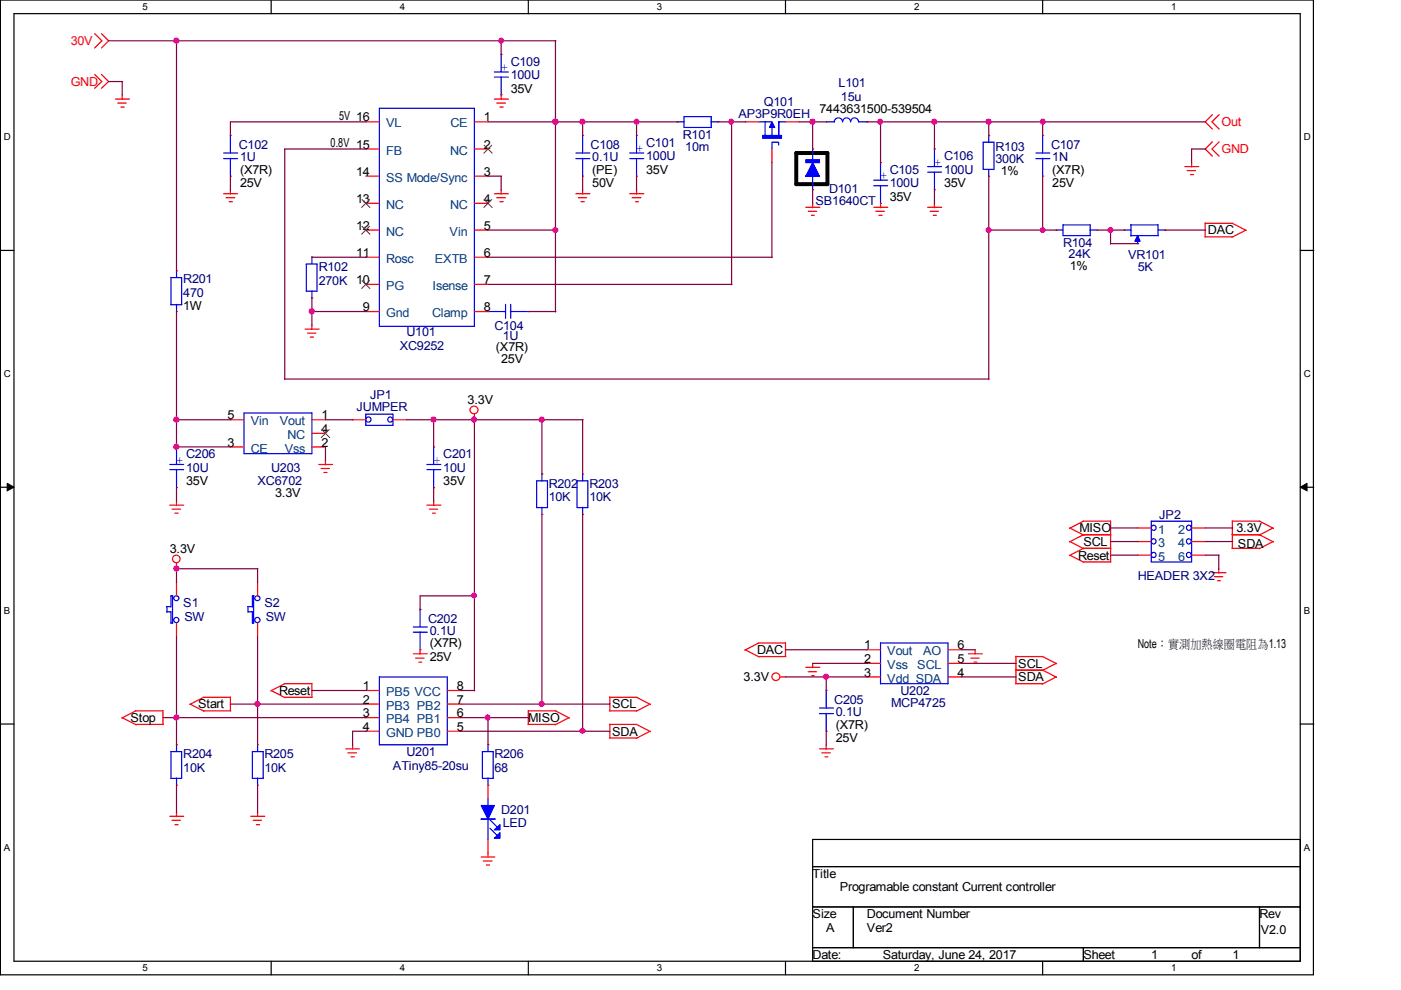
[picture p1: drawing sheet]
<svg xmlns="http://www.w3.org/2000/svg" width="297mm" height="210mm" viewBox="0 0 297 210" stroke-linecap="round" stroke-linejoin="round" font-family="sans-serif">
<path d="M.1 0h278.4v206.7h-278.4zM3 2.9h272.7v200.9h-272.7z" fill="none" stroke="#000" stroke-width=".25"/>
<g fill="#fff">
<path d="M30.2 .4h1v2.2h-1z"/>
<path d="M30.2 204.1h1v2.2h-1z"/>
</g>
<path d="M57.5 0v2.9M57.5 203.8v2.9" fill="none" stroke="#000" stroke-width=".25"/>
<g fill="#fff">
<path d="M84.8 .4h1v2.2h-1z"/>
<path d="M84.8 204.1h1v2.2h-1z"/>
</g>
<path d="M112 0v2.9M112 203.8v2.9" fill="none" stroke="#000" stroke-width=".25"/>
<g fill="#fff">
<path d="M139.3 .4h1v2.2h-1z"/>
<path d="M139.3 204.1h1v2.2h-1z"/>
</g>
<path d="M166.5 0v2.9M166.5 203.8v2.9" fill="none" stroke="#000" stroke-width=".25"/>
<g fill="#fff">
<path d="M193.8 .4h1v2.2h-1z"/>
<path d="M193.8 204.1h1v2.2h-1z"/>
</g>
<path d="M221.1 0v2.9M221.1 203.8v2.9" fill="none" stroke="#000" stroke-width=".25"/>
<g fill="#fff">
<path d="M248.3 .4h1v2.2h-1z"/>
<path d="M248.3 204.1h1v2.2h-1z"/>
<path d="M.8 28h1.4v2.2h-1.4z"/>
<path d="M276.4 28h1.4v2.2h-1.4z"/>
<path d="M.8 78.2h1.4v2.2h-1.4z"/>
<path d="M276.4 78.2h1.4v2.2h-1.4z"/>
</g>
<path d="M.1 53.1h2.9M275.7 53.1h2.9" fill="none" stroke="#000" stroke-width=".25"/>
<g fill="#fff">
<path d="M.8 128.4h1.3v2.2h-1.3z"/>
<path d="M276.4 128.4h1.3v2.2h-1.3z"/>
</g>
<path d="M.1 103.3h2.9M275.7 103.3h2.9" fill="none" stroke="#000" stroke-width=".25"/>
<path d="M1.5 102.5l1.5 .8-1.5 .8zM275.7 103.3l1.4-.8v1.6z" fill="#000" stroke="#000" stroke-width=".21"/>
<g fill="#fff">
<path d="M.8 178.6h1.2v2.2h-1.2z"/>
<path d="M276.4 178.6h1.2v2.2h-1.2z"/>
</g>
<path d="M.1 153.5h2.9M275.7 153.5h2.9M172.3 178h103.4v25.8h-103.4zM172.3 183.7h103.4M172.3 192.3h103.4M180.9 192.3v8.6M267 192.3v8.6M172.3 200.9h103.4M229.7 200.9v2.9" fill="none" stroke="#000" stroke-width=".25"/>
<path d="M168.8 32.4h6.6v6.6h-6.6z" fill="none" stroke="#000" stroke-width=".85"/>
<g fill="none" stroke="#f00" stroke-width=".25">
<path d="M20.1 7.1l1.5 1.6-1.5 1.5M20.1 15.8l1.5 1.5-1.5 1.4M21.5 7.1l1.5 1.6-1.5 1.5M21.5 15.8l1.5 1.5-1.5 1.4M106.3 11.5h.1M24.5 21h2.9M25 21.9h1.8M25.7 22.7h.6M25.9 20.1v1M48.9 37.4h.1M48.9 28.7h.1M77.6 25.8h2.8"/>
<path d="M77.6 31.6h2.8M77.6 37.4h2.8M100.6 25.8h2.9M100.6 31.6h2.9M100.6 37.4h2.9M104.8 21h3M105.3 21.9h1.9M106 22.7h.7M106.3 20.1h.1M106.3 20.1v1M123.5 37.4h.1M123.5 28.7h.1"/>
<path d="M135 28.7h.1M135 37.4h.1M143.6 25.8h.1M152.2 25.8h.1M158 25.8h2.9M163.7 31.6v2.9M166.5 25.8h2.9M172.3 31.6h.1M175.2 25.8h.1M183.8 25.8h.1M186.7 34.5h.1M198.1 31.6h.1"/>
<path d="M209.6 28.7h.1M209.6 37.4h.1M221.1 37.4h.1M221.1 28.7h.1M251.2 35.3h3M251.7 36.2h1.8M252.4 37h.7M252.6 34.5v.9M257 24.3l-1.5 1.5 1.5 1.6M257 30.1l-1.5 1.5 1.5 1.5M258.5 24.3l-1.5 1.5 1.5 1.6M258.5 30.1l-1.5 1.5 1.5 1.5"/>
<path d="M37.4 57.4h.1M47.4 41.1h3M47.9 41.9h1.9M48.6 42.8h.7M48.9 40.2v1M66.1 54.5h.1M77.6 43.1h2.8M77.6 48.8h2.8M77.6 54.5h2.8M100.6 43.1h2.9M100.6 48.8h2.9M100.6 54.5h2.9"/>
<path d="M104.8 41.1h3M105.3 41.9h1.9M106 42.8h.7M106.3 40.2v1M122.1 41.1h3M122.6 41.9h1.8M123.2 42.8h.7M123.5 40.2v1M133.5 41.1h3M134 41.9h1.9M134.7 42.8h.7M135 40.2v1"/>
<path d="M170.9 44h2.9M171.4 44.8h1.7M172 45.6h.6M172.3 40.2h.1M172.3 43.1v.9M185.3 44h2.9M185.7 44.8h1.8M186.4 45.6h.6M186.7 43.1h.1M186.7 43.1v.9M196.7 44h2.9M197.2 44.8h1.8"/>
<path d="M197.9 45.6h.6M198.1 40.2h.1M198.1 43.1v.9M223.9 48.8h.1M232.6 48.8h.1M238.3 48.8h.1M241.2 51.7h.1M247 48.8h.1M255.4 50.2h5.9M255.5 47.3h5.9M255.5 47.3v2.9M261.3 47.3l2.9 1.6"/>
<path d="M264.2 48.8l-3 1.5M37.4 66.1h.1M64.7 69.8h2.9M65.2 70.6h1.8M65.8 71.5h.7M66.1 63.2h.1M66.1 68.9v1M77.6 60.3h2.8M77.6 66.1h2.8M100.6 60.3h2.9M100.6 66.1h2.9M103.5 66.1h.1"/>
<path d="M112 66.1h.1M37.4 94.8h.1M48.9 89h2.8M48.9 94.8h2.8M66.1 89h2.9M66.1 94.8h2.9M66.1 91.9h2.9M67.6 98.5h2.9M68.1 99.3h1.7M69 97.6v1M74.8 89h2.8M83.3 89h2.9"/>
<path d="M91.9 94.8h.1M100.6 87.8v1.3M36 107.1h2.9M36.5 108h1.8M37.1 108.8h.7M37.4 103.4h.1M37.4 106.2v1M37.4 119.4v1.3M68.7 100.2h.6M90.5 107.1h3M91 108h1.8M91.7 108.8h.6"/>
<path d="M91.9 103.4h.1M91.9 106.2v1M114.9 109.1h.1M114.9 100.5h.1M123.5 109.1h.1M123.5 100.5h.1M226.8 111.9l3 1.6M226.8 117.7l3 1.5M226.8 114.8l3 1.5M229.6 110.5h5.9M229.6 113.4h5.9M229.6 116.3h5.9"/>
<path d="M229.7 110.5l-3 1.5M229.7 116.3l-3 1.5M229.7 119.1h5.8M229.7 113.4l-3 1.5M235.5 110.4v8.7M241.2 111.9h2.9M241.2 114.8h2.9M241.2 117.7h2.9M252.6 111.9h2.9M252.6 114.8h2.9M252.6 117.7h2.9M261.2 113.4h5.9"/>
<path d="M261.2 116.3h5.8M261.3 110.5h5.8M261.3 110.4v5.9M267 110.5l3 1.5M267 113.4l3 1.5M269.9 111.9l-2.9 1.6M269.9 114.8l-2.9 1.5M37.4 123.5v2.8M37.4 132.1v2.8M54.6 123.5v2.8M54.6 132.1v2.8M87.6 138.6h3"/>
<path d="M88.1 139.5h1.8M89.1 137.8h.1M89.1 129.2h.1M89.1 137.8v.9M158 137.8l3 1.5M160.8 136.3h5.7M160.9 136.3l-3 1.6M160.9 139.2h5.7M166.5 136.2v3M183.8 137.8h2.9M201 137.8h2.9M205.3 138.6h3"/>
<path d="M205.8 139.5h1.8M206.8 137.8v.9M215.4 139.1v5.9M215.4 139.2h5.7M221.1 139.2l2.9 1.5M257 121.4h2.9M257.5 122.3h1.7M258.1 123.1h.6M258.4 120.6v.9M25.9 152.2l3 1.5M28.7 150.7h5.8M28.8 153.6h5.8"/>
<path d="M28.8 150.7l-3 1.5M34.5 150.6v3M37.4 157.9h.1M40.3 149.3l3 1.5M43.1 147.8h5.8M43.2 150.7h5.7M43.2 147.8l-3 1.6M48.9 147.8v2.9M54.6 157.9h.1M57.5 146.4l3 1.5M60.3 145h5.8M60.4 145l-3 1.5"/>
<path d="M60.4 147.8h5.8M66.1 144.9v2.9M73.3 158.8h2.9M73.7 159.6h1.9M74.8 157.9v.9M77.6 146.4h2.8M77.6 149.3h2.8M77.6 152.2h2.8M77.6 155h2.8M88.8 140.4h.6M94.8 146.4h2.9M94.8 149.3h2.9"/>
<path d="M94.8 152.2h2.9M94.8 155h2.9M103.5 157.9h.1M111.9 153.6h5.9M112 150.7h5.9M112 150.6v3M117.8 150.7l2.9 1.5M120.6 152.2l-2.9 1.5M129.2 150.7h5.8M129.2 156.5h5.8M129.3 147.8h5.7M129.3 153.6h5.7"/>
<path d="M129.3 147.8v2.9M129.3 153.5v3M135 147.8l2.9 1.6M135 153.6l2.9 1.5M137.8 149.3l-2.9 1.5M137.8 155l-2.9 1.6M165.4 143.5h1.2M170.9 141.5h2.9M171.4 142.4h1.7M172 143.3h.6M172.3 140.6v1M173.7 158.8h3"/>
<path d="M174.2 159.6h1.8M175.2 155h.1M175.2 146.4h.1M175.2 157.9v.9M183.8 143.5h2.9M183.8 140.6h2.9M201 143.5h2.9M201 140.6h2.9M206.5 140.4h.6M215.3 145h5.8M215.3 142.1h5.8M221.1 142.1l2.9 1.5"/>
<path d="M223.9 143.5l-2.9 1.5M223.9 140.6l-2.9 1.6M36 173.1h2.9M36.5 173.9h1.8M37.1 174.9h.7M37.4 166.5h.1M37.4 172.2v1M53.2 173.1h2.9M53.7 173.9h1.8M54.4 174.9h.6M54.6 166.5h.1M54.6 172.2v1"/>
<path d="M74.4 160.5h.7M103.5 166.5h.1M103.5 166.5v2.8M103.5 178v3.8M174.9 160.5h.6M102 181.7h2.9M102.4 182.6h1.9M103.1 183.4h.7"/>
<circle cx="100.5" cy="86.9" r=".83"/>
<circle cx="37.4" cy="118.5" r=".8"/>
<circle cx="164.5" cy="143.5" r=".83"/>
</g>
<g fill="none" stroke="#00f" stroke-width=".25">
<path d="M104.8 16.4h3M104.8 15.3h3M106.3 11.4v3.9M106.3 16.4v3.8M47.4 33.6h3M47.4 32.4h3M48.9 28.6v3.8M48.9 33.5v3.9M80.4 23h20.2v46.2h-20.2zM122.1 33.6h3M122.1 32.4h3M123.5 28.6v3.8"/>
<path d="M123.5 33.5v3.9M133.5 33.6h3M133.5 32.4h3M135 28.6v3.8M135 33.6v3.8M143.5 25.8h1.5M145 24.7h5.8v2.3h-5.8zM150.7 25.8h1.5M160.9 25.8h2.8v2.9M162.2 25.8v2.9M165.1 25.8v2.9v-2.9h1.4M165.1 30.7v-.5h-1.4v1.4"/>
<path d="M172.3 31.5v8.7M175.2 25.8h1.8M176.9 25.8a.89 .89 0 0 1 .9-.8 .89 .89 0 0 1 .8 .8 .85 .85 0 0 1 .9-.8 .85 .85 0 0 1 .8 .8 .85 .85 0 0 1 .9-.8 .85 .85 0 0 1 .8 .8h1.9M185.3 39.4h2.9M185.3 38.2h2.9M186.7 34.4v3.8M186.7 39.4v3.8M196.7 36.5h2.9M196.7 35.3h2.9M198.1 31.5v3.8M198.1 36.5v3.8M208.4 30.2h2.3v5.7h-2.3z"/>
<path d="M209.6 28.7v1.5M209.6 35.9v1.5M219.6 33.6h3M219.6 32.4h3M221.1 28.6v3.8M221.1 33.5v3.9M36.2 58.9h2.3v5.7h-2.3zM37.4 57.3v1.6M64.9 56h2.3v5.7h-2.3zM66.1 54.5v1.5M223.9 48.8h1.5M225.4 47.7h5.7v2.3h-5.7z"/>
<path d="M231.1 48.8h1.5M238.3 48.8h1.6M239.7 47.7h5.8M239.8 50h5.8M239.8 47.7v2.4M241.2 49.9v1.8M245.5 48.8h1.6M245.5 47.6v2.4M37.4 64.5v1.6M66.1 61.7v1.5M103.4 66.1h3.8M107.2 64.5v3"/>
<path d="M108.2 66.1h3.8M108.3 64.5v3M36 99.6h2.9M36 98.5h2.9M37.4 94.7v3.8M37.4 99.6v3.9M51.7 87.6h14.4v8.6h-14.4zM77.6 87.8h5.7v2.4h-5.7zM90.5 99.6h3M90.5 98.5h3M91.9 94.7v3.8M91.9 99.6v3.9"/>
<path d="M113.8 102h2.3v5.6h-2.3zM114.9 100.4v1.6M114.9 107.5v1.6M122.3 102h2.3v5.6h-2.3zM123.5 100.4v1.6M123.5 107.5v1.6M244.1 110.5h8.5v8.6h-8.5zM35.3 128.6h.9M35.4 129.7h.9M35.4 128.6v1.2M36.2 132.1h.5M36.2 129.7v2.5"/>
<path d="M36.6 126.3v5.8M36.7 126.3h-.5v2.4M52.5 128.6h1M52.6 128.6v1.2M52.6 129.7h1M53.5 129.7v2.5M53.5 132.1h.3M53.8 126.3v5.8M53.8 126.3h-.3v2.4M87.6 134h3M87.6 132.9h3M89.1 129.1v3.8"/>
<path d="M89.1 134v3.8M186.7 136.3h14.3v8.7h-14.3zM36.2 159.4h2.3v5.6h-2.3zM37.4 157.8v1.6M53.5 159.4h2.3v5.6h-2.3zM54.6 157.8v1.6M80.4 143.5h14.4v14.4h-14.4zM102.3 159.4h2.3v5.6h-2.3zM103.5 157.8v1.6M173.7 151.3h3M173.7 150.1h3M175.2 146.3v3.8"/>
<path d="M175.2 151.2v3.8M37.4 164.9v1.6M54.6 164.9v1.6M102 173.7h.1M102 173.7h2.8M103.5 164.9v1.6M103.5 169.3v1.6M103.5 173.7v4.4M103.9 173.8l1.5 1.6M103.9 175.6l1.5 1.5M104.8 173.7h.1"/>
<circle cx="78.1" cy="89" r=".55"/>
<circle cx="82.7" cy="89" r=".53"/>
<circle cx="244.6" cy="114.8" r=".53"/>
<circle cx="244.6" cy="117.7" r=".53"/>
<circle cx="244.6" cy="111.9" r=".53"/>
<circle cx="252" cy="114.8" r=".53"/>
<circle cx="252" cy="111.9" r=".53"/>
<circle cx="252" cy="117.7" r=".53"/>
<circle cx="37.4" cy="131.5" r=".55"/>
<circle cx="37.4" cy="126.8" r=".53"/>
<circle cx="54.6" cy="131.5" r=".55"/>
<circle cx="54.6" cy="126.8" r=".53"/>
</g>
<path d="M102.6 30.7l1.8 1.8M104.3 30.7l-1.8 1.8M76.7 59.5l1.8 1.7M76.7 47.9l1.8 1.8M76.7 42.3l1.8 1.7M78.4 59.5l-1.8 1.7M78.4 47.9l-1.8 1.8M78.4 42.3l-1.8 1.7M102.6 42.3l1.8 1.7M104.3 42.3l-1.8 1.7M68.2 91l1.7 1.8M69.8 91l-1.7 1.8" fill="none" stroke="#804000" stroke-width=".21"/>
<g fill="#00f" stroke="#00f" stroke-width=".25">
<path d="M102 170.8h2.8l-1.3 2.9z"/>
<path d="M104.8 176l1.2-1.1v1.1z"/>
<path d="M104.8 177.7l1.2-1.2v1.2z"/>
<path d="M241.2 50l.5 1.2h-1.1z"/>
<path d="M172.3 34.5l1.4 2.9h-2.8h2.8h-2.8z" fill-rule="evenodd"/>
<path d="M170.9 33.9h2.8v.6h-2.8z" fill-rule="evenodd"/>
<path d="M161.7 28.7h4v.6h-4z" fill-rule="evenodd"/>
<path d="M163.7 25.8l.6 1.2h-1.1z" fill-rule="evenodd"/>
</g>
<g fill="none" stroke="#800040" stroke-width=".25">
<path d="M23 17.3h3M23 8.7h94.9M25.9 17.3v2.9M37.4 8.7v48.8M106.3 8.7v2.9M117.8 8.7v57.4M48.9 37.4v2.9M77.6 25.8h-28.7v3M77.6 31.6h-17.2v48.8M103.5 25.8h40.2M103.5 37.4h2.8M106.3 37.4v2.9"/>
<path d="M123.5 25.8v3M123.5 37.4v2.9M135 25.8v3M135 37.4v2.9M152.2 25.8h5.9M155.1 25.8v34.6M163.7 34.5v20.1M169.4 25.8h5.9M172.3 25.8v5.9M183.8 25.8h71.8M186.7 25.8v8.8M198.1 25.8v5.9"/>
<path d="M209.6 25.8v3M209.6 37.4v43M221.1 25.8v3M221.1 37.4v11.5M255.6 31.6h-3v3M66.1 54.5h11.5M103.5 48.8h14.4M103.5 54.5h60.2M172.3 40.2v3M198.1 40.2v3M209.6 48.8h14.4M232.6 48.8h5.8"/>
<path d="M235.5 48.8v2.9M235.5 51.7h5.8M247 48.8h8.6M37.4 66.1v28.7M66.1 63.2v5.8M66.1 66.1h11.5M103.5 60.3h51.7M112 66.1h5.9M37.4 89h11.5M37.4 94.8h11.5M60.4 80.4h149.3M69 94.8v2.9"/>
<path d="M69 89h5.8M86.2 89h37.4M91.9 89v5.8M100.6 89v57.5M114.9 89v11.6M123.5 89v11.6M37.4 103.4v2.9M91.9 103.4v2.9M114.9 109.1v40.3M123.5 109.1v46M235.5 114.8h5.8M235.5 111.9h5.8"/>
<path d="M235.5 117.7h5.8M255.5 114.8h5.9M255.5 111.9h5.9M255.5 117.7h3M258.4 117.7v3M37.4 134.9v23.1M54.6 120.6v2.9M54.6 134.9v23.1M54.7 120.6h-17.3v2.9M100.7 126.3h-11.6v3M166.5 137.8h17.4M203.9 137.8h2.9"/>
<path d="M34.5 152.2h43.1M48.9 149.3h28.7M66.1 146.4h11.5M77.6 155h-2.8v3M97.7 146.4h3M97.7 152.2h14.4M97.7 149.3h31.7M97.7 155h31.7M103.5 152.1v5.8M166.5 143.5h17.4M172.3 140.6h11.6M175.2 143.5v3"/>
<path d="M175.2 155v3M203.9 143.5h11.6M203.9 140.6h11.6M37.4 166.5v5.8M54.6 166.5v5.8"/>
</g>
<g fill="#f0f" stroke="#f0f" stroke-width=".25">
<circle cx="172.3" cy="25.8" r=".55"/>
<circle cx="186.6" cy="25.8" r=".53"/>
<circle cx="198.1" cy="25.8" r=".55"/>
<circle cx="209.6" cy="25.8" r=".55"/>
<circle cx="37.4" cy="89" r=".55"/>
<circle cx="100.5" cy="89" r=".53"/>
<circle cx="100.5" cy="126.3" r=".51"/>
<circle cx="114.9" cy="89" r=".55"/>
<circle cx="54.6" cy="149.2" r=".55"/>
<circle cx="37.4" cy="152.1" r=".55"/>
<circle cx="37.4" cy="120.5" r=".55"/>
<circle cx="221" cy="25.8" r=".53"/>
<circle cx="91.9" cy="89" r=".55"/>
<circle cx="123.5" cy="155" r=".53"/>
<circle cx="114.9" cy="149.2" r=".55"/>
<circle cx="175.1" cy="143.5" r=".55"/>
<circle cx="37.4" cy="94.7" r=".55"/>
<circle cx="209.6" cy="48.8" r=".53"/>
<circle cx="155" cy="25.8" r=".53"/>
<circle cx="221.1" cy="48.8" r=".51"/>
<circle cx="235.4" cy="48.8" r=".53"/>
<circle cx="66.1" cy="66" r=".55"/>
<circle cx="103.4" cy="152.1" r=".53"/>
<circle cx="117.7" cy="25.8" r=".55"/>
<circle cx="117.7" cy="48.8" r=".53"/>
<circle cx="123.5" cy="25.8" r=".55"/>
<circle cx="134.9" cy="25.8" r=".53"/>
<circle cx="106.2" cy="8.6" r=".53"/>
<circle cx="37.4" cy="8.6" r=".55"/>
</g>
<g font-size="2.6" fill="#f00">
<text x="15" y="9.6">30V</text>
<text x="15" y="18.2">GND</text>
<text x="259" y="26.8">Out</text>
<text x="259" y="32.5">GND</text>
</g>
<g font-size="2.6" fill="#00f">
<text x="106.3" y="15.1">+</text>
<text x="135" y="32.3">+</text>
<text x="198.1" y="35.2">+</text>
<text x="186.7" y="38">+</text>
<text x="37.4" y="98.3">+</text>
<text x="91.9" y="98.3">+</text>
</g>
<g font-size="2.6" fill="#000080">
<text x="108.3" y="13.9">C109</text>
<text x="108.3" y="16.8">100U</text>
<text x="162" y="22.5">Q101</text>
<text x="177.8" y="18.5">L101</text>
<text x="178.3" y="21.4">15u</text>
<text x="144.8" y="29.4">R101</text>
<text x="156.5" y="25.1">AP3P9R0EH</text>
<text x="50.6" y="31.7">C102</text>
<text x="50.9" y="34.2">1U</text>
<text x="125.2" y="31.7">C108</text>
<text x="125.6" y="34.2">0.1U</text>
<text x="137" y="31.1">C101</text>
<text x="137" y="34">100U</text>
<text x="145.3" y="31.9">10m</text>
<text x="200.2" y="34">C106</text>
<text x="211.1" y="31.9">R103</text>
<text x="211.1" y="34.6">300K</text>
<text x="222.8" y="31.7">C107</text>
<text x="223.1" y="34.2">1N</text>
<text x="175.8" y="40.8">D101</text>
<text x="188.6" y="36.8">C105</text>
<text x="188.6" y="39.7">100U</text>
<text x="200.2" y="36.8">100U</text>
<text x="172.9" y="43.4">SB1640CT</text>
<text x="225.4" y="52.3">R104</text>
<text x="67.6" y="57.5">R102</text>
<text x="226.6" y="54.6">24K</text>
<text x="239.2" y="54.9">VR101</text>
<text x="241.2" y="57.5">5K</text>
<text x="38.9" y="60">R201</text>
<text x="38.9" y="62.9">470</text>
<text x="67.6" y="60.4">270K</text>
<text x="86.2" y="71.3">U101</text>
<text x="104.8" y="69.9">C104</text>
<text x="84.8" y="74.2">XC9252</text>
<text x="106.6" y="72.2">1U</text>
<text x="75.6" y="87.1">JUMPER</text>
<text x="78.5" y="84.5">JP1</text>
<text x="39.5" y="97.1">C206</text>
<text x="39.5" y="100">10U</text>
<text x="57.5" y="100">U203</text>
<text x="94" y="97.1">C201</text>
<text x="94" y="100">10U</text>
<text x="54.6" y="102.9">XC6702</text>
<text x="116.3" y="103.4">R202</text>
<text x="116.3" y="106.3">10K</text>
<text x="125" y="103.4">R203</text>
<text x="125" y="106.3">10K</text>
<text x="245.8" y="110">JP2</text>
<text x="241.2" y="123">HEADER 3X2</text>
<text x="38.9" y="128.7">S1</text>
<text x="39.1" y="131.6">SW</text>
<text x="56" y="128.7">S2</text>
<text x="56.4" y="131.6">SW</text>
<text x="90.8" y="132.1">C202</text>
<text x="91.1" y="134.7">0.1U</text>
<text x="176.9" y="149.4">C205</text>
<text x="189" y="150">MCP4725</text>
<text x="190.9" y="147.3">U202</text>
<text x="177.2" y="151.9">0.1U</text>
<text x="38.9" y="160.8">R204</text>
<text x="56" y="160.8">R205</text>
<text x="86.2" y="160.3">U201</text>
<text x="104.8" y="160.8">R206</text>
<text x="38.9" y="163.7">10K</text>
<text x="56" y="163.7">10K</text>
<text x="83.3" y="163.2">ATiny85-20su</text>
<text x="104.8" y="163.7">68</text>
<text x="106.3" y="172.6">D201</text>
<text x="106.6" y="175.4">LED</text>
</g>
<g font-size="2.6">
<text x="108.3" y="19.7">35V</text>
<text x="173.7" y="23.9">7443631500-539504</text>
<text x="71.9" y="25.4">5V 16</text>
<text x="102.6" y="25.8">1</text>
<text x="70.1" y="31.2">0.8V 15</text>
<text x="102.6" y="31.5">2</text>
<text x="50.9" y="36.8">(X7R)</text>
<text x="50.9" y="39.7">25V</text>
<text x="75.5" y="37.3">14</text>
<text x="102.6" y="37.3">3</text>
<text x="125.6" y="36.8">(PE)</text>
<text x="125.6" y="39.7">50V</text>
<text x="137" y="36.8">35V</text>
<text x="200.2" y="39.7">35V</text>
<text x="212.2" y="37.1">1%</text>
<text x="223.1" y="36.8">(X7R)</text>
<text x="223.1" y="39.7">25V</text>
<text x="75.5" y="43">13</text>
<text x="102.6" y="43">4</text>
<text x="188.6" y="42.6">35V</text>
<text x="75.5" y="48.7">12</text>
<text x="102.6" y="48.7">5</text>
<text x="256.1" y="49.7">DAC</text>
<text x="75.5" y="54.5">11</text>
<text x="102.6" y="54.5">6</text>
<text x="226.8" y="57.2">1%</text>
<text x="38.9" y="65.8">1W</text>
<text x="75.5" y="60.2">10</text>
<text x="77" y="66">9</text>
<text x="102.6" y="60.2">7</text>
<text x="102.6" y="66">8</text>
<text x="105.2" y="74.4">(X7R)</text>
<text x="106.3" y="77.1">25V</text>
<text x="48.3" y="88.9">5</text>
<text x="68.2" y="88.9">1</text>
<text x="99.1" y="85.6">3.3V</text>
<text x="48.3" y="94.7">3</text>
<text x="68.2" y="94.7">2</text>
<text x="68.2" y="91.8">4</text>
<text x="39.5" y="102.9">35V</text>
<text x="58.3" y="105.4">3.3V</text>
<text x="94" y="102.9">35V</text>
<text x="228.9" y="112.9">MISO</text>
<text x="262.1" y="112.9">3.3V</text>
<text x="36" y="117.2">3.3V</text>
<text x="228.6" y="118.6">Reset</text>
<text x="229.7" y="115.8">SCL</text>
<text x="262.5" y="116.1">SDA</text>
<text x="91.1" y="137.3">(X7R)</text>
<text x="183.2" y="137.7">1</text>
<text x="203" y="137.7">6</text>
<text x="241.2" y="137.3">Note：實測加熱線圈電阻為1.13</text>
<text x="91.1" y="140.1">25V</text>
<text x="160.5" y="138.7">DAC</text>
<text x="183.2" y="140.6">2</text>
<text x="183.2" y="143.4">3</text>
<text x="203" y="143.4">4</text>
<text x="203" y="140.6">5</text>
<text x="215.9" y="141.6">SCL</text>
<text x="59.2" y="147.3">Reset</text>
<text x="77" y="146.3">1</text>
<text x="77" y="149.2">2</text>
<text x="96.9" y="149.2">7</text>
<text x="96.9" y="146.3">8</text>
<text x="157.6" y="144.5">3.3V</text>
<text x="215.9" y="144.5">SDA</text>
<text x="27.7" y="153.1">Stop</text>
<text x="42" y="150.2">Start</text>
<text x="77" y="152.1">3</text>
<text x="77" y="155">4</text>
<text x="96.9" y="152.1">6</text>
<text x="96.9" y="155">5</text>
<text x="112" y="153.1">MISO</text>
<text x="129.8" y="150.2">SCL</text>
<text x="129.8" y="156">SDA</text>
<text x="177.2" y="154.5">(X7R)</text>
<text x="177.2" y="157.4">25V</text>
<text x="172.3" y="186.1">Title</text>
<text x="178.1" y="189">Programable constant Current controller</text>
<text x="172.3" y="194.7">Size</text>
<text x="175.2" y="197.5">A</text>
<text x="183.8" y="197.5">Ver2</text>
<text x="183.8" y="194.7">Document Number</text>
<text x="267" y="194.7">Rev</text>
<text x="172.3" y="203.3">Date:</text>
<text x="187.2" y="203.3">Saturday, June 24, 2017</text>
<text x="229.7" y="203.3">Sheet</text>
<text x="244.1" y="203.3">1</text>
<text x="252.6" y="203.3">of</text>
<text x="261.3" y="203.3">1</text>
<text x="267.3" y="198.1">V2.0</text>
</g>
<g font-size="2.6" fill="#004080">
<text x="81.9" y="27">VL</text>
<text x="95.5" y="27">CE</text>
<text x="81.9" y="32.8">FB</text>
<text x="95.4" y="32.8">NC</text>
<text x="81.9" y="38.5">SS Mode/Sync</text>
<text x="81.9" y="44.3">NC</text>
<text x="95.4" y="44.3">NC</text>
<text x="81.9" y="50">NC</text>
<text x="95.3" y="50">Vin</text>
<text x="81.9" y="55.7">Rosc</text>
<text x="92.2" y="55.7">EXTB</text>
<text x="81.9" y="61.5">PG</text>
<text x="91.7" y="61.5">Isense</text>
<text x="81.9" y="67.2">Gnd</text>
<text x="91.6" y="67.2">Clamp</text>
<text x="53.2" y="95.9">CE</text>
<text x="53.2" y="90.2">Vin</text>
<text x="59.4" y="90.2">Vout</text>
<text x="60.4" y="95.9">Vss</text>
<text x="61" y="93.1">NC</text>
<text x="245.5" y="113.1">1</text>
<text x="249.8" y="113.1">2</text>
<text x="245.5" y="116">3</text>
<text x="245.5" y="118.9">5</text>
<text x="249.8" y="116">4</text>
<text x="249.8" y="118.9">6</text>
<text x="188.1" y="139">Vout</text>
<text x="188.1" y="141.8">Vss</text>
<text x="194.5" y="141.8">SCL</text>
<text x="195.7" y="139">AO</text>
<text x="81.9" y="147.6">PB5 VCC</text>
<text x="188.1" y="144.7">Vdd SDA</text>
<text x="81.9" y="150.5">PB3 PB2</text>
<text x="81.9" y="153.3">PB4 PB1</text>
<text x="81.9" y="156.2">GND PB0</text>
</g>
<g font-size="2">
<text x="30.2" y="2.1">5</text>
<text x="84.8" y="2.1">4</text>
<text x="139.3" y="2.1">3</text>
<text x="193.8" y="2.1">2</text>
<text x="248.3" y="2.1">1</text>
<text x=".8" y="29.7">D</text>
<text x="276.4" y="29.7">D</text>
<text x=".8" y="79.9">C</text>
<text x="276.4" y="79.9">C</text>
<text x=".8" y="130.1">B</text>
<text x="276.4" y="130.1">B</text>
<text x=".8" y="180.4">A</text>
<text x="276.4" y="180.4">A</text>
<text x="30.2" y="205.9">5</text>
<text x="84.8" y="205.9">4</text>
<text x="139.3" y="205.9">3</text>
<text x="193.8" y="205.9">2</text>
<text x="248.3" y="205.9">1</text>
</g>
</svg>
